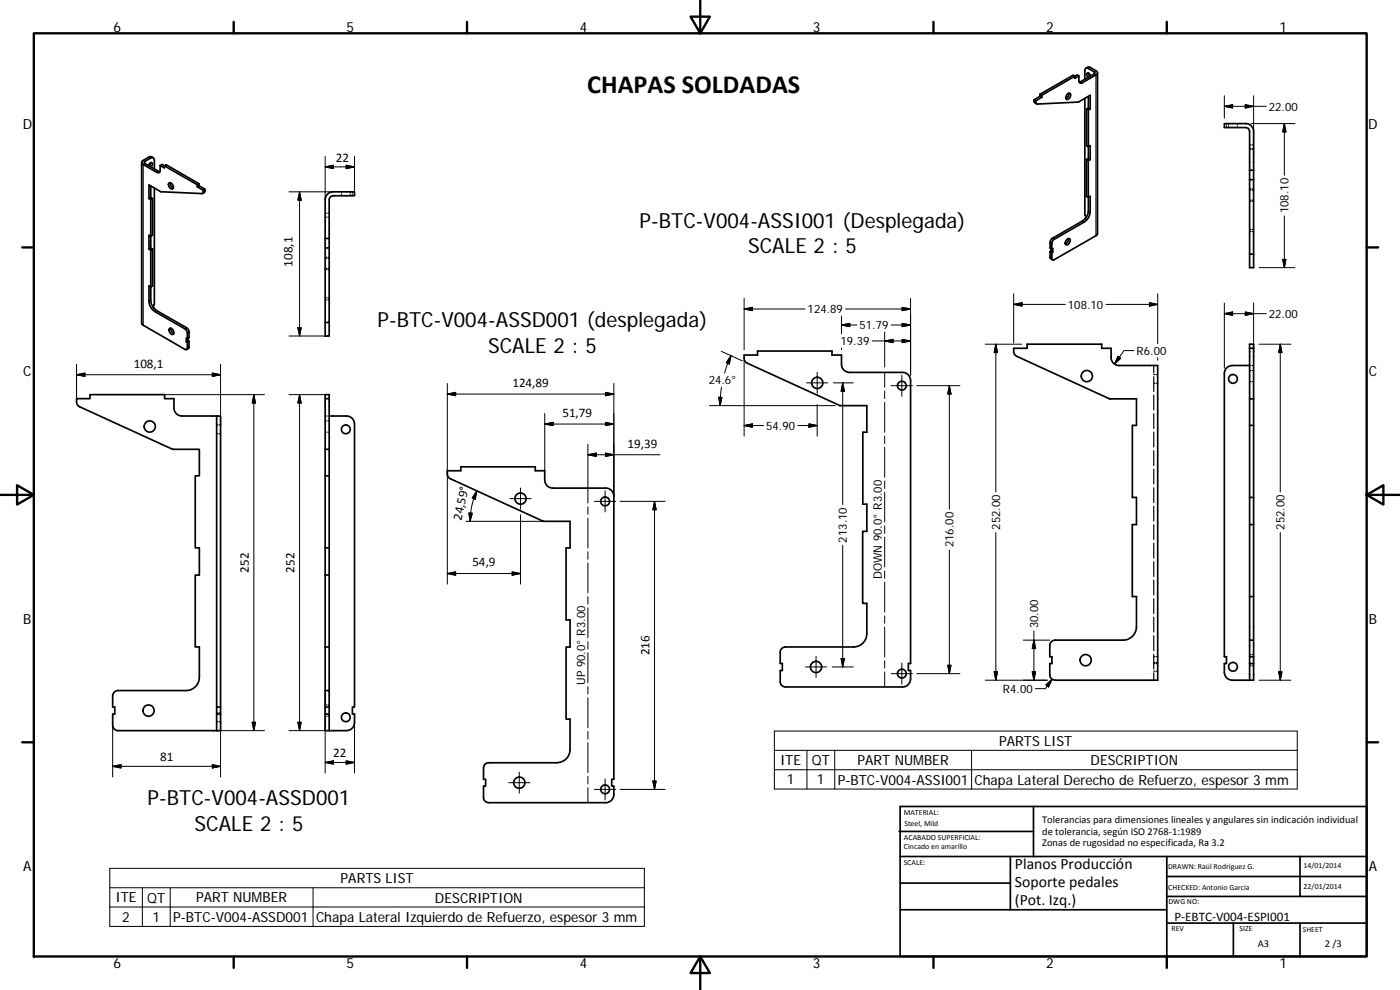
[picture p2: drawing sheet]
<svg xmlns="http://www.w3.org/2000/svg" width="420mm" height="297mm" viewBox="0 0 420 297" stroke-linecap="round" stroke-linejoin="round" font-family="sans-serif">
<g fill="none" stroke="#000" stroke-width=".36">
<path d="M310.4 30.4l.5 .3M324.3 24.5l.6 .3M327.2 20.2l-.6 .4M328.9 21.3l-.5 .3v.6l.5 .3v48.2M368.1 37.1v.4M368.1 37.9v.4M368.7 37.1v.4M368.7 37.9v.4M371.3 37.1v.4M371.3 37.9v.4M43 48.1l.5 .3v.6l-.5 .4v48.2M44.7 47.1l.5 .3"/>
<path d="M47.6 51.4l-.6 .3M61.5 57.3l-.5 .3M102.5 57.6v.4M102.5 58.4v.3M105.1 57.6v.4M105.1 58.4v.3M105.8 57.6v.4M105.8 58.4v.3M375 44.7h.4M375 43.5h.4M375 56.7h.4M375 57h.4"/>
<path d="M375.8 44.7h.4M375.8 43.5h.4M375.8 56.7h.4M375.8 57h.4M97.6 65.2h.4M97.6 63.9h.4M97.6 77.2h.4M97.6 77.5h.4M98.4 65.2h.4M98.4 63.9h.4M98.4 77.2h.4M98.4 77.5h.4"/>
<path d="M315.1 77.2l.6 .3M315.1 72.7l.6 .3M315.8 71.5l.6 .3M324.9 66.3l.5 .3M326.6 63.2l.6 .3M375 68.8h.4M375 60h.4M375 60.4h.4M375 69.5h.4M375.8 68.8h.4M375.8 60h.4M375.8 60.4h.4"/>
<path d="M375.8 69.5h.4M45.2 90.1l-.5 .3M47 93.2l-.5 .3M56 98.4l-.5 .3M56.7 99.6l-.5 .3M97.6 90h.4M97.6 80.5h.4M97.6 80.9h.4M97.6 89.3h.4M98.4 90h.4M98.4 80.5h.4M98.4 80.9h.4"/>
<path d="M98.4 89.3h.4M56.7 104.1l-.5 .3M346.3 115h.4M346.3 112.4h.4M346.3 109.7v2.2M346.3 113v4.5M346.3 118.6v4.4M347.1 115h.3M347.1 112.4h.3M375 109.7h.4M375 114.5h.4M375 111.2h.4"/>
<path d="M375.8 109.7h.4M375.8 114.5h.4M375.8 111.2h.4M65 130.2h.4M65 127.5h.4M65.8 130.2h.4M65.8 127.5h.4M97.6 126.3h.4M97.6 129.7h.4M97.6 124.8h.4M98.4 126.3h.4M98.4 129.7h.4"/>
<path d="M98.4 124.8h.4M346.3 124.1v4.5M346.3 129.7v4.4M346.3 135.2v4.5M346.3 140.8v4.4M346.3 146.3v4.5M346.3 151.9v4.4M346.3 157.4v4.5M346.3 163v4.4M346.3 168.6v4.4M346.3 174.1v4.4M346.3 179.6v4.5"/>
<path d="M346.3 198.8h.4M346.3 185.2v4.4M346.3 190.8v4.4M346.3 196.3v4.4M346.3 199.1h.4M346.3 197h.4M347.1 198.8h.3M347.1 199.1h.3M347.1 197h.3M375 199.8h.4M375 196.4h.4M375.8 199.8h.4"/>
<path d="M375.8 196.4h.4M65 216.5h.4M65 213.9h.4M65.8 216.5h.4M65.8 213.9h.4M97.6 211.5h.4M97.6 214.9h.4M98.4 211.5h.4M98.4 214.9h.4M346.3 201.4h.4M346.3 201.8v2.3M347.1 201.4h.3"/>
</g>
<g fill="none" stroke="#000" stroke-width=".51">
<path d="M310.4 29.9v.8l.7 .5M310.4 29.9l.5 .3M310.9 30.2v.7l.4 .3 12.3-.6 3.6-2v4.1M312.1 28.9l.6 .3M312.1 28.9l-1.7 1M312.1 28.3l.6 .3M312.1 28.3v.6M312.7 28.6v.6M312.7 29.2l-1.8 1M320.3 28.3a.61 .61 0 0 1 .9-.3 .61 .61 0 0 1 0 1 .75 .75 0 0 1-.5 .8 .75 .75 0 0 1-.8-.3zM320.8 28a1.54 1.54 0 0 1-.9 1.5M322.5 22.9l-9.8 5.7"/>
<path d="M322.5 22.9l-.5-.3-9.9 5.7M323.8 22.8l-1.3 .7v-.6M323.8 22.8l-.5-.3-.8 .4M325.6 23.8v-2.6a.64 .64 0 0 1 .3-.7 .64 .64 0 0 1 .7 .1l1.9 1 .1 .4-4.7 2.7M325.6 29.5v35.1l.2 .1v.7M325.9 20.5l.9-.4 2.1 1.2a.64 .64 0 0 1 .5 .6 .64 .64 0 0 1-.5 .6l-4 2.3a.64 .64 0 0 1-.8 .1 .64 .64 0 0 1-.3-.7v-1.4M326.1 32.7v11l.5 .3 .6-.3v4.2M326.1 32.7l.5 .3M326.6 33v14.6M326.6 28.9v3.5M326.6 32.4l.6 .3M326.6 32.4l-.5 .3"/>
<path d="M326.7 21.9l.4 1M327.2 32.7l-.6 .3M327.3 22.8a.7 .7 0 0 0-.3-.7 .7 .7 0 0 0-.8 0l.4 1.1M329.4 21.9l-.1 48.4-.4 .4-12.7 7.3h-.4l-.1-.3v-1.9M42.5 48.7v48.5l13.2 7.7 .3-.1 .2-.4v-1.7M44.6 49.7a.69 .69 0 0 1 .3-.8 .69 .69 0 0 1 .8 .1l-.4 1.1M44.7 59.6l.5 .3M45.2 48.8l-.4 1M45.2 59.2l.6 .4-.6 .3M45.2 55.8v3.4l-.5 .4M45.2 59.9v14.5M45.8 59.6v11l-.6 .3-.5-.3v4.1"/>
<path d="M46 47.3l-1.1-.3-1.9 1.1a.65 .65 0 0 0-.5 .6 .65 .65 0 0 0 .5 .7l4 2.3a.63 .63 0 0 0 .8 .1 .63 .63 0 0 0 .3-.7v-1.4M46.3 50.7v-2.7a.66 .66 0 0 0-.3-.7 .66 .66 0 0 0-.8 .1l-1.7 1-.1 .6 4.6 2.5M46.3 56.4v35l-.3 .2v.7M48.1 49.7l1.2 .7v-.6M48.1 49.7l.5-.3 .7 .4M49.3 49.8l.6-.4 9.8 5.7-.5 .3M49.3 49.8l9.9 5.6M50.7 54.9a1.12 1.12 0 0 1 1.1 .6 1.12 1.12 0 0 1-.1 1.2 1.33 1.33 0 0 1-1-1.8zM51.1 54.8a1.49 1.49 0 0 0 .9 1.6M59.2 56l1.8 1.1M59.2 55.4v.6M59.7 55.8l1.8 1-.5 .3"/>
<path d="M59.7 55.1v.7l-.5 .2M61 57.1v.7l-.3 .3-12.4-.6-3.6-2v4.1M61.5 56.8v.8l-.7 .5M326.1 47.9v11l.5 .3 .6-.3v4.6a3.9 3.9 0 0 1-1.8 3.1l-9.2 5.3-.5 .9v1.9M326.1 47.9l.5 .3M326.6 48.2v15a3.8 3.8 0 0 1-1.7 3.1l-9.2 5.3-.6 1.1v1.7l.6 .3M326.6 47.6l.6 .3M326.6 47.6l-.5 .3M327.2 47.9l-.6 .3M375 51.1h1.2M375 53.9h1.2M376.2 51.1v-11.6a2.38 2.38 0 0 0-2.4-2.4h-6.4v1.2h6.4l1 .4 .2 .8v11.6"/>
<path d="M376.2 51.1v29.2h-1.2v-29.2M44.7 74.7l.5 .4M45.2 75.1v15a4 4 0 0 0 1.8 3.1l9.2 5.3 .5 .9v1.9l-.5 .3M45.2 74.4l.6 .3M45.2 74.4l-.5 .3M45.8 74.7v11.1l-.6 .3-.5-.3v4.6a3.8 3.8 0 0 0 1.8 3.1l9 5.2 .6 .8 .1 2.1M45.8 74.7l-.6 .4M97.6 71.5v29.3h1.2v-4M97.6 71.5h1.2M98.8 71.5v2.9h-1.2M98.8 74.4v22.4h-1.2M98.8 71.5l.1-12.1 .6-.5 .5-.2h6.4v-1.1h-6.4a2.42 2.42 0 0 0-2.4 2.4v11.5"/>
<path d="M315.1 75.5l.1 1.9 .7 .6M315.1 75.5l.6 .3M315.4 75.3l-.3 .2M315.4 74.6v.7M315.4 75.3l.5 .3M315.7 74.7l.2-.1v1M315.9 75.6l-.2 .2M320.1 71.9a.61 .61 0 0 1 1-.2 .61 .61 0 0 1-.1 1 .74 .74 0 0 1-.4 .7 .74 .74 0 0 1-.9-.2l.1-.7zM320.6 71.6a1.48 1.48 0 0 1-.9 1.6M325.6 65.6v.1M325.7 65.5l-.1 .1M375 76.3h1.2"/>
<path d="M46.1 92.4l.2 .1M46.3 92.5l-.1 .1M46.3 92.5v.1M50.8 98.7a1.03 1.03 0 0 1 1.2 .4 1.03 1.03 0 0 1-.2 1.3 1.4 1.4 0 0 1-1-1.7zM51.3 98.5a1.48 1.48 0 0 0 .9 1.6M55.9 102.5l.3 .2M56.2 101.6l-.3-.1v1M56.4 102.2l.3 .2M56.4 102.2l-.5 .3M56.4 101.5v.7M56.7 102.4v1.9l-.7 .6M56.7 102.4l-.5 .3"/>
<path d="M97.6 119.6h1.2v-1.2h-1.2v88.8M98.8 119.6v15.2M223.3 106.5h4v-1.2h22.4v1.2h2.8v2.8a2.42 2.42 0 0 0 2.5 2.4h15.9a2.38 2.38 0 0 1 2.4 2.4v85h-.7v2.1h.7v2.5a2.42 2.42 0 0 1-2.4 2.4h-35.1a1.58 1.58 0 0 1-1.6-1.6v-3.3h.6v-2.1h-.6v-3.4a1.57 1.57 0 0 1 1.6-1.6h20.3a4 4 0 0 0 4-4v-9.1h-1.2v-21.6h1.2v-8.1h-1.2v-21.6h1.2v-8h-8l-27.9-12.7-.8-.9zM304.2 104.5h4.1v-1.2h22.3v1.2h2.8v2.8a2.38 2.38 0 0 0 2.5 2.4h11.5v94.4h-30.7a1.61 1.61 0 0 1-1.6-1.6v-3.4h.6v-2.1h-.6v-3.3a1.65 1.65 0 0 1 1.6-1.6h20.3a4 4 0 0 0 4.1-4v-9.1h-1.3v-21.6h1.3v-8.2h-1.3v-21.6h1.3v-7.9h-8.1l-27.9-12.8-.8-.9zM375 119.7h1.2M375 104.5h1.2M375 109.7h-5.2a2.42 2.42 0 0 0-2.4 2.4v84.9h.7v2.1h-.7v2.6a2.42 2.42 0 0 0 2.4 2.4h5.2M376.2 119.7h.1M65 124.8v87.4M65 124.8h1.2v94.4h-1.2M65 124.8h-10.4a2.46 2.46 0 0 1-2.4-2.4v-2.8h-2.8v-1.2h-22.4v1.2h-4v1.3l.2 .6 .7 .5 27.8 12.8h8.1v8h-1.2v21.6h1.2v8.1h-1.2v21.6h1.2v9.1a4 4 0 0 1-4 4h-20.4a1.58 1.58 0 0 0-1.6 1.6v3.4h.6v2h-.6v3.4a1.65 1.65 0 0 0 1.6 1.6h29.6M97.6 134.8h1.2"/>
<path d="M98.8 124.8h5.2a2.42 2.42 0 0 1 2.4 2.4v85h-.6v2h.6v2.6a2.46 2.46 0 0 1-2.4 2.4h-5.2M98.8 134.8v8h-1.2M375 127.6h1.2M98.8 142.8v21.6h-1.2M134.2 141.2h4.1v-1.1h22.3v1.1h2.9v2.8a2.46 2.46 0 0 0 2.4 2.5h15.9a2.38 2.38 0 0 1 2.4 2.3v85h-.6v2.1h.6v2.5a2.46 2.46 0 0 1-2.4 2.4h-35.1a1.58 1.58 0 0 1-1.6-1.6v-3.3h.6v-2.1h-.6v-3.4a1.58 1.58 0 0 1 1.6-1.5h20.4a4 4 0 0 0 4-4.1v-9h-1.2v-21.7h1.2v-8.1h-1.2v-21.6h1.2v-8h-8.1l-28.1-12.9-.6-1zM375 149.2h1.2M375 157.4h1.2M97.6 172.5h1.2M98.8 164.4v42.8M375 179h1.2M97.6 194.1h1.2M375 197v-4.9h1.2v12h-1.2v-5"/>
<path d="M375 192.1v-88.8h1.2v88.8M375 199.1h1.2M376.2 197h-1.2v2.1M65 214.2v5M65 214.2h1.2M66.2 212.2h-1.2v2M97.6 207.2v5M97.6 214.2v5h1.2M97.6 207.2h1.2v12M97.6 214.2h1.2M98.8 212.2h-1.2v2M269.8 249.5h40.4"/>
<path d="M270.1 257h140.1M270.1 242h140.1v45h-140.1zM303.2 257v16M310.2 242v15M350.2 257v30M390.2 257v12M270.1 273h80.1M270.1 265h33.1M350.2 277h60M350.2 269h60M350.2 263h60M370.2 277v10"/>
<path d="M390.2 277v10"/>
<circle cx="245.3" cy="114.9" r="1.68"/>
<circle cx="270.6" cy="115.7" r="1.32"/>
<circle cx="326.2" cy="112.8" r="1.68"/>
<circle cx="370" cy="113.7" r="1.32"/>
<circle cx="45" cy="128" r="1.68"/>
<circle cx="103.8" cy="128.8" r="1.32"/>
<circle cx="156.2" cy="149.6" r="1.68"/>
<circle cx="181.6" cy="150.4" r="1.32"/>
<circle cx="325.8" cy="198.1" r="1.69"/>
<circle cx="44.6" cy="213.2" r="1.69"/>
<circle cx="103.8" cy="215.2" r="1.32"/>
<circle cx="244.9" cy="200.1" r="1.68"/>
<circle cx="270.6" cy="202.1" r="1.32"/>
<circle cx="370" cy="200.1" r="1.32"/>
<circle cx="155.9" cy="234.8" r="1.68"/>
<circle cx="181.6" cy="236.8" r="1.32"/>
</g>
<g fill="none" stroke="#000" stroke-width=".3">
<path d="M367.4 28.7v6.8M367.4 31.9l2.5-.5v1zM367.4 31.9h12.6M373.7 31.4l2.5 .5-2.5 .5zM375.4 37.1h13.2M376.2 28.7v18.4M385.5 37.1l.4 2.5h-1zM385.5 37.1v15.5M86.7 57.6h13.3M89.9 57.6l.5 2.5h-1zM89.9 57.6v43.2M97.6 50.1l2.5-.5v1z"/>
<path d="M97.6 50.1h8.8M97.6 46.9v13.1M103.9 49.6l2.5 .5-2.5 .5zM106.4 46.9v10.7M384.9 77.8h1l-.4 2.5zM385.5 64.8v15.5M89.4 98.3h1l-.5 2.5zM223.3 89.5v15.4M223.3 92.7l2.5-.5v1zM223.3 92.7h18.3M252.5 97.5h4.7M252.5 94.8v5.4"/>
<path d="M252.5 97.5l2.5-.5v1zM265.5 99.6v10.5M267.5 97.5h5.8M270.8 92.2l2.5 .5-2.5 .5zM270.8 97l2.5 .5-2.5 .5zM273.3 89.5v23M273.3 92.7h-19.5M304.2 91.3l2.5-.5v1zM304.2 91.3h15.5M304.2 88.2v14.7M331.9 91.3h15.5M345 90.8l2.4 .5-2.4 .5z"/>
<path d="M347.4 88.2v14.9M367.4 90.9v19.6M367.4 94.1l2.5-.5v1zM367.4 94.1h12.6M373.7 93.6l2.5 .5-2.5 .5zM376.2 90.9v14.4M377.8 80.3h10.8M23 112.4l2.5-.5v1zM23 112.4h43.2M23 109.3v10.3M49.4 118.4h30M63.7 111.9l2.5 .5-2.5 .5z"/>
<path d="M66.2 109.3v17.9M76.2 118.4v100.8M76.2 118.4l.5 2.5h-1zM86.7 100.8h12.1M86.7 118.4h10.9M89.9 118.4l.5 2.5h-1zM89.9 118.4v100.8M134.2 115.1v60.2M134.2 118.2l2.5-.5v1zM134.2 118.2h50M181.7 117.7l2.5 .5-2.5 .5zM184.2 115.1v33.7"/>
<path d="M215.7 119.2l1 .1-.6 2.4zM216.5 105.4l6.3 2.9M216.5 116.2l-.4 5.5M219.4 106.7l-1.9 5.2M219.4 106.7l-.5 2.5-1-.4zM223.3 108.1v22.8M242.1 114.9h6.3M245.2 111.7v6.3M250.1 114.9h6M252.5 104.4v.5M252.9 114.9v36.5M252.9 114.9l.5 2.5h-1z"/>
<path d="M261.7 102.3h11.6M265.5 111.7v4.5M265.5 117.3v2.3M265.5 102.3l2.5-.5v1zM267.5 115.7h6.3M270.6 112.5v6.4M270.8 101.8l2.5 .5-2.5 .5zM275.2 115.7h12.9M284.9 115.7v37.1M284.9 115.7l.5 2.5h-1zM295.7 103.3h11M298.9 103.3l.5 2.5h-1z"/>
<path d="M298.9 103.3v44.3M335.5 106.9l.8 .6-1.8 1.7zM340.3 105.2h-3l-2.8 4M347.4 107.3v.8M377.8 103.3h9.6M384.2 103.3v44.3M384.2 103.3l.5 2.5h-1zM163.5 124.1v17.1M163.5 127.2l2.5-.5v1zM163.5 127.2h20.7M176.4 133.3v17.6M176.4 136.4l2.6-.5v1z"/>
<path d="M176.4 136.4h21.7M181.7 126.7l2.5 .5-2.5 .5zM181.7 135.9l2.5 .5-2.5 .5zM212.9 121.7h37.7M223.3 127.7l2.5-.5v1zM223.3 127.7h5.9M239.4 127.7h5.8M242.8 127.2l2.4 .5-2.4 .5zM245.2 121.3v9.6M265.5 120.7v9M265.5 130.8v2.3M265.5 134.2v9"/>
<path d="M139.8 156.4h23.4M140.7 153.9l1 .1-.6 2.4zM143.1 147.3l-1.5 4.5-.5 4.6M143.1 147.3l-.5 2.5-.9-.4zM153 149.6h6.4M156.2 146.4v6.4M156.2 154.5v20.8M176.4 152.1v2.2M176.4 155.4v9M178.4 150.4h6.4M181.6 147.3v6.3M186.1 150.4h13.5"/>
<path d="M196.4 150.4v86.5M196.4 150.4l.5 2.6h-1zM265.5 144.3v2.3M265.5 147.7v9M265.5 157.8v2.2M298.9 159.8v44.3M384.2 159.8v44.3M134.2 172.1l2.5-.5v1zM134.2 172.1h22M153.7 171.6l2.5 .5-2.5 .5zM176.4 165.5v2.3M176.4 168.9v9"/>
<path d="M176.4 179v2.3M252.9 163.6v36.5M265.5 161.2v8.9M265.5 171.3v2.2M265.5 174.6v9M284.9 165v37.1M176.4 182.4v9M176.4 192.5v2.3M176.4 195.9v9M244.9 196.9v6.4M252.4 197.6h1l-.5 2.5zM265.5 184.8v2.2"/>
<path d="M265.5 188.1v9M265.5 198.2v2.3M270.6 198.9v6.4M284.4 199.6h1l-.5 2.5zM307.1 192.1h8M310.3 189.3v14.8M310.3 192.1l.5 2.5h-1zM33.8 217.6v15.5M63.8 219.2h15.6M66.2 216.8v16.3M75.7 216.7h1l-.5 2.5zM86.7 219.2h12.1"/>
<path d="M89.4 216.7h1l-.5 2.5zM97.6 207.2v24.7M106.4 216.8v15.1M176.4 206v2.2M176.4 209.4v9M176.4 219.5v2.2M232.4 219.4h156.9v17.3h-156.9zM241.7 200.1h6.4M249.8 200.1h6.3M265.5 201.6v4.5M267.5 202.1h6.3M275.2 202.1h12.9"/>
<path d="M295.7 204.1h18.6M298.4 201.6h1l-.5 2.5zM309.8 201.6h1l-.5 2.5zM313.9 205.5l1.9-1.7-1.1 2.3zM315.8 203.8l-2.1 2.8h-3M377.8 204.1h9.6M383.7 201.6h1l-.5 2.5zM33.8 229.9l2.5-.5v1zM33.8 229.9h32.4M63.7 229.4l2.5 .5-2.5 .5zM97.6 228.8l2.5-.5v1zM97.6 228.8h8.8"/>
<path d="M103.9 228.3l2.5 .5-2.5 .5zM152.7 234.8h6.3M155.8 231.7v6.3M176.4 222.8v9M176.4 233v2.2M176.4 236.3v4.5M178.4 236.9h6.4M181.6 233.7v6.3M186.1 236.9h13.5M195.9 234.3h1l-.5 2.6zM232.4 225.1h156.9M232.4 230.9h156.9"/>
<path d="M242.2 225.1v11.6M250.5 225.1v11.6M291.6 225.1v11.6M32.9 260.5h160.5v17.5h-160.5zM32.9 266.4h160.5M32.9 272.1h160.5M42.7 266.4v11.6M51.1 266.4v11.6M93.9 266.4v11.6"/>
</g>
<g fill="none" stroke="#000" stroke-width=".71">
<path d="M10.1 10h400.1v277h-400.1zM70.1 6.6v3.4M140.2 6.6v3.4M207.3 5h5.8l-2.9 5zM210.2 0v10M280.2 6.6v3.4M350.2 6.6v3.4M6.7 74.2h3.4M410.2 74.2h3.4M.2 148.5h9.9M5.1 145.6l5 2.9-5 2.9zM410.2 148.5l5-2.9v5.8z"/>
<path d="M410.2 148.5h9.9M6.7 222.7h3.4M410.2 222.7h3.4M70.1 287v3.4M140.2 287v3.4M210.2 287l2.9 5h-5.8zM210.2 287v10M280.2 287v3.4M350.2 287v3.4"/>
</g>
<g fill="#000" stroke="#000" stroke-width=".3">
<path d="M367.4 31.9l2.5-.5v1zM373.7 31.4l2.5 .5-2.5 .5zM385.5 37.1l.4 2.5h-1zM97.6 50.1l2.5-.5v1zM103.9 49.6l2.5 .5-2.5 .5zM89.9 57.6l.5 2.5h-1zM384.9 77.8h1l-.4 2.5zM89.4 98.3h1l-.5 2.5zM223.3 92.7l2.5-.5v1zM252.5 97.5l2.5-.5v1zM270.8 92.2l2.5 .5-2.5 .5zM270.8 97l2.5 .5-2.5 .5z"/>
<path d="M304.2 91.3l2.5-.5v1zM345 90.8l2.4 .5-2.4 .5zM367.4 94.1l2.5-.5v1zM373.7 93.6l2.5 .5-2.5 .5zM23 112.4l2.5-.5v1zM63.7 111.9l2.5 .5-2.5 .5zM134.2 118.2l2.5-.5v1zM181.7 117.7l2.5 .5-2.5 .5zM215.7 119.2l1 .1-.6 2.4zM219.4 106.7l-.5 2.5-1-.4zM252.9 114.9l.5 2.5h-1zM265.5 102.3l2.5-.5v1z"/>
<path d="M270.8 101.8l2.5 .5-2.5 .5zM284.9 115.7l.5 2.5h-1zM298.9 103.3l.5 2.5h-1zM335.5 106.9l.8 .6-1.8 1.7zM384.2 103.3l.5 2.5h-1zM76.2 118.4l.5 2.5h-1zM89.9 118.4l.5 2.5h-1zM163.5 127.2l2.5-.5v1zM176.4 136.4l2.6-.5v1zM181.7 126.7l2.5 .5-2.5 .5zM181.7 135.9l2.5 .5-2.5 .5zM223.3 127.7l2.5-.5v1z"/>
<path d="M242.8 127.2l2.4 .5-2.4 .5zM140.7 153.9l1 .1-.6 2.4zM143.1 147.3l-.5 2.5-.9-.4zM196.4 150.4l.5 2.6h-1zM134.2 172.1l2.5-.5v1zM153.7 171.6l2.5 .5-2.5 .5zM252.4 197.6h1l-.5 2.5zM284.4 199.6h1l-.5 2.5zM310.3 192.1l.5 2.5h-1zM75.7 216.7h1l-.5 2.5zM89.4 216.7h1l-.5 2.5zM298.4 201.6h1l-.5 2.5z"/>
<path d="M309.8 201.6h1l-.5 2.5zM313.9 205.5l1.9-1.7-1.1 2.3zM383.7 201.6h1l-.5 2.5zM33.8 229.9l2.5-.5v1zM63.7 229.4l2.5 .5-2.5 .5zM97.6 228.8l2.5-.5v1zM103.9 228.3l2.5 .5-2.5 .5zM195.9 234.3h1l-.5 2.6z"/>
</g>
<text font-size="7.9" x="176.2" y="28">CHAPAS SOLDADAS</text>
<g font-size="6.3">
<text x="192" y="68.4">P-BTC-V004-ASSI001 (Desplegada)</text>
<text x="224.5" y="75.9">SCALE 2 : 5</text>
<text x="113.3" y="98.2">P-BTC-V004-ASSD001 (desplegada)</text>
<text x="146.5" y="105.8">SCALE 2 : 5</text>
<text x="44.3" y="241.7">P-BTC-V004-ASSD001</text>
<text x="58.4" y="249.2">SCALE 2 : 5</text>
</g>
<g font-size="4.7">
<text x="304.6" y="260.8">Planos Producción</text>
<text x="304.6" y="266.2">Soporte pedales</text>
<text x="304.6" y="271.6">(Pot. Izq.)</text>
</g>
<g font-size="4.2">
<text x="34" y="9.6">6</text>
<text x="104" y="9.6">5</text>
<text x="174" y="9.6">4</text>
<text x="244" y="9.6">3</text>
<text x="314" y="9.6">2</text>
<text x="384" y="9.6">1</text>
<text x="6.8" y="38.7">D</text>
<text x="410.6" y="38.7">D</text>
<text x="7" y="112.9">C</text>
<text x="410.8" y="112.9">C</text>
<text x="7" y="187.1">B</text>
<text x="410.8" y="187.1">B</text>
<text x="299.9" y="223.8">PARTS LIST</text>
<text x="234.1" y="229.6">ITE</text>
<text x="243.6" y="229.6">QT</text>
<text x="257.4" y="229.6">PART NUMBER</text>
<text x="327.3" y="229.6">DESCRIPTION</text>
<text x="236.1" y="235.4">1</text>
<text x="245.2" y="235.4">1</text>
<text x="251.4" y="235.4">P-BTC-V004-ASSI001</text>
<text x="292.4" y="235.5">Chapa Lateral Derecho de Refuerzo, espesor 3 mm</text>
<text x="7" y="261.3">A</text>
<text x="410.8" y="261.3">A</text>
<text x="102.2" y="265">PARTS LIST</text>
<text x="34.7" y="270.8">ITE</text>
<text x="44.2" y="270.8">QT</text>
<text x="58.8" y="270.8">PART NUMBER</text>
<text x="130.5" y="270.8">DESCRIPTION</text>
<text x="36.7" y="276.6">2</text>
<text x="45.8" y="276.6">1</text>
<text x="52" y="276.6">P-BTC-V004-ASSD001</text>
<text x="94.8" y="276.6">Chapa Lateral Izquierdo de Refuerzo, espesor 3 mm</text>
<text x="34" y="290.4">6</text>
<text x="104" y="290.4">5</text>
<text x="174" y="290.4">4</text>
<text x="244" y="290.4">3</text>
<text x="314" y="290.4">2</text>
<text x="384" y="290.4">1</text>
</g>
<g font-size="3.9">
<text x="100.8" y="48.6">22</text>
<text x="87.8" y="80" transform="rotate(-90 87.8 80)">108,1</text>
<text x="40.1" y="110.4">108,1</text>
<text x="153.8" y="116.1">124,89</text>
<text x="168.8" y="125.1">51,79</text>
<text x="188.4" y="134.4">19,39</text>
<text x="138.5" y="156.3" transform="rotate(-78 138.5 156.3)">24,59°</text>
<text x="74.6" y="171.8" transform="rotate(-90 74.6 171.8)">252</text>
<text x="88.4" y="171.8" transform="rotate(-90 88.4 171.8)">252</text>
<text x="141.8" y="170">54,9</text>
<text x="194.9" y="196.6" transform="rotate(-90 194.9 196.6)">216</text>
<text x="100" y="227.2">22</text>
<text x="48" y="228.4">81</text>
<text x="352.5" y="276.2">P‐EBTC‐V004‐ESPI001</text>
</g>
<g font-size="3.5">
<text x="380.8" y="33.2">22.00</text>
<text x="386.7" y="64" transform="rotate(-90 386.7 64)">108.10</text>
<text x="242.4" y="94">124.89</text>
<text x="320.5" y="92.6">108.10</text>
<text x="380.8" y="95.4">22.00</text>
<text x="257.9" y="98.8">51.79</text>
<text x="252.2" y="103.6">19.39</text>
<text x="341.1" y="106.5">R6.00</text>
<text x="212.7" y="115.3">24.6°</text>
<text x="229.9" y="129">54.90</text>
<text x="300.1" y="158.9" transform="rotate(-90 300.1 158.9)">252.00</text>
<text x="385.5" y="158.9" transform="rotate(-90 385.5 158.9)">252.00</text>
<text x="254.2" y="162.8" transform="rotate(-90 254.2 162.8)">213.10</text>
<text x="286.2" y="164.2" transform="rotate(-90 286.2 164.2)">216.00</text>
<text x="264.6" y="173.8" transform="rotate(-90 264.6 173.8)">DOWN 90.0° R3.00</text>
<text x="311.6" y="188.5" transform="rotate(-90 311.6 188.5)">30.00</text>
<text x="175.6" y="205.5" transform="rotate(-90 175.6 205.5)">UP 90.0° R3.00</text>
<text x="301" y="207.9">R4.00</text>
</g>
<g font-size="3.1">
<text x="312.8" y="246.8">Tolerancias para dimensiones lineales y angulares sin indicación individual</text>
<text x="312.8" y="250.4">de tolerancia, según ISO 2768‐1:1989</text>
<text x="312.8" y="254">Zonas de rugosidad no especificada, Ra 3.2</text>
<text x="377.5" y="284.1">A3</text>
<text x="397.6" y="284.2">2 /3</text>
</g>
<g font-size="2.4">
<text x="271.2" y="244.4">MATERIAL:</text>
<text x="271.3" y="251.9">ACABADO SUPERFICIAL:</text>
<text x="271.4" y="247.9">Steel, Mild</text>
<text x="271.3" y="254.6">Cincado en amarillo</text>
<text x="271.2" y="259.7">SCALE:</text>
<text x="350.6" y="260.8">DRAWN: Raúl Rodríguez G.</text>
<text x="391.2" y="260.6">14/01/2014</text>
<text x="350.6" y="267">CHECKED: Antonio Garcia</text>
<text x="391.2" y="266.6">22/01/2014</text>
<text x="350.7" y="271.4">DWG NO:</text>
<text x="351.6" y="279.3">REV</text>
<text x="372" y="279.4">SIZE</text>
<text x="391" y="279.6">SHEET</text>
</g>
</svg>
